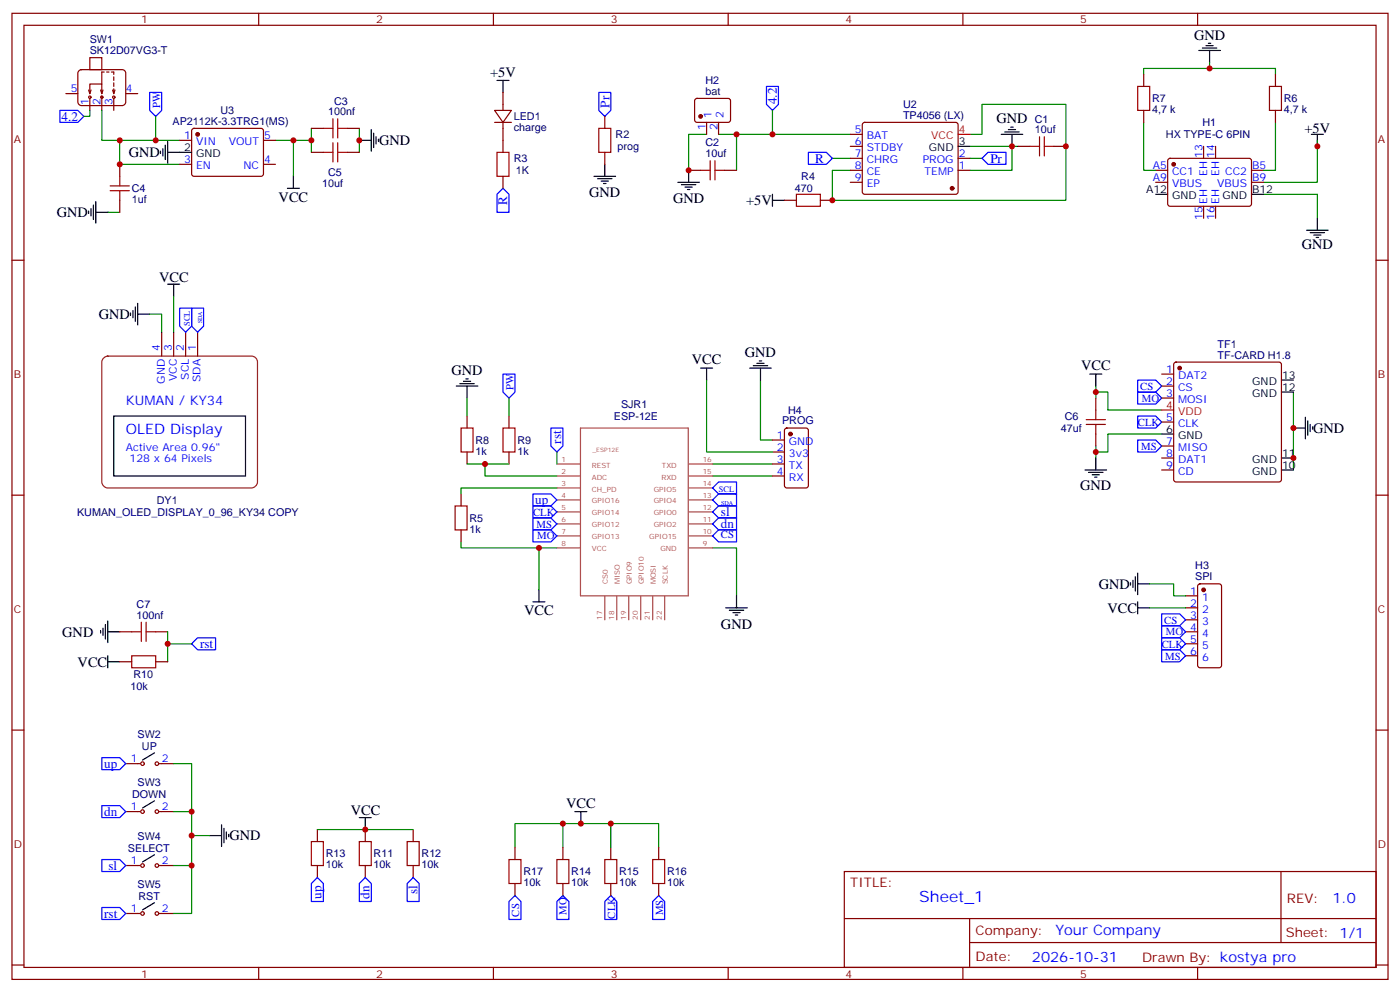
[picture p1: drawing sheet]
<svg xmlns="http://www.w3.org/2000/svg" width="412mm" height="292mm" viewBox="0 0 412 292" stroke-linecap="round" stroke-linejoin="round" font-family="sans-serif">
<g fill="none" stroke="#870000" stroke-width=".35">
<path d="M3.5 3.9h405.4v284.4h-405.4zM7.1 7.4h398.2v277.3h-398.2zM26.5 17h3.5v3.5h-3.5zM76.2 3.9v3.5M145.3 3.9v3.5M214.5 3.9v3.5M283.6 3.9v3.5M352.8 3.9v3.5M19.4 27.6h3.5M23.2 20.9l.8-.4h12l.6 .2 .4 .9v8.4l-.2 .6-.8 .5h-12l-.6-.3-.5-.8v-8.4zM26.1 26.5l.4 1.1M26.5 27.6v-2.9h3.5v2.9"/>
<path d="M26.5 29v3.5M26.8 26.5l-.3 1.1M29.6 26.5l.4 1.1M30 28.3v4.2M30.3 26.5l-.3 1.1M30.7 21.2h-.7v3.5M31.4 21.2h.7M32.8 21.2h.7v.7M33.2 26.5l.3 1.1M33.5 22.6v1.1M33.5 24.4v1M33.5 26.1v1.5"/>
<path d="M33.5 29v3.5M33.9 26.5l-.4 1.1M37 27.6h3.6M56.7 38l.4-.2h20.1l.4 .7-.1 13-.6 .4-20-.1-.5-.6v-12.7zM91.7 37.8h3.5M102.3 37.8h3.5M145.7 32.5h4.9l-2.4 3.5zM145.7 36h4.9M148.2 27.2v5.3M148.2 36v8.8M178.2 34.3v3.5M204.8 29.2l.5-.2h9.5l.4 .7-.1 5.9-.6 .4h-9.5l-.4-.7v-5.6z"/>
<path d="M208.1 36v3.5M211.7 36v3.5M250.5 39.5h3.5M254.2 36.2l.5-.2h26.8l.5 .2 .2 .5v20.1l-.7 .4-27.1-.1-.4-.6v-19.8zM336.9 21.9v3.5M336.9 32.5v3.5M375.7 21.9v3.5M375.7 32.5v3.5M35.3 48.4v3.5M35.3 58.9v3.6M52.9 41.3h3.5M52.9 48.4h3.5"/>
<path d="M77.6 41.3h3.5M77.6 48.4h3.5M91.7 44.8h3.5M102.3 44.8h3.5M148.2 51.9v3.5M178.2 44.8v3.6M202.8 50.1h3.6M213.4 50.1h3.6M231.1 58.9h3.5M241.7 58.9h3.5M250.5 53.7h3.5M250.5 50.1h3.5"/>
<path d="M250.5 46.6h3.5M250.5 43.1h3.5M282.2 50.1h3.6M282.2 46.6h3.6M299.9 43.1h3.5M310.4 43.1h3.6M340.4 53.7h3.6M340.4 50.1h3.6M344.2 46.8l.5-.2 23.5 .1 .5 .6-.1 13-.7 .4-23.5-.1-.4-.6v-12.7zM354.5 43.1v3.5M358.1 43.1v3.5M368.7 53.7h3.5"/>
<path d="M368.7 50.1h3.5M3.5 76.6h3.6M354.5 60.7v3.5M358.1 60.7v3.5M405.3 76.6h3.6M47.6 97.8v7M51.2 97.8v7M54.7 97.8v7M58.2 97.8v7M322.8 117.2v3.5M342.2 117.2h3.5M342.2 113.6h3.5"/>
<path d="M342.2 110.1h3.5M346 106.8l.4-.2h30.4l.5 .2 .2 .5v33.8l-.3 .5-.4 .3h-30.4l-.5-.3-.2-.5v-33.8zM137.6 122.4v3.6M137.6 133v3.6M149.9 122.4v3.6M149.9 133v3.6M227.5 129.5h3.6M227.5 133h3.6M227.5 136.6h3.6M231.3 126.2l.5-.2h5.6l.7 .4v16.5l-.4 .7h-5.9l-.7-.4v-16.5zM322.8 127.7v3.6M342.2 138.3h3.5"/>
<path d="M342.2 134.8h3.5M342.2 131.3h3.5M342.2 124.2h3.5M3.5 145.7h3.6M135.8 145.4v3.5M135.8 156v3.5M227.5 140.1h3.6M405.3 145.7h3.6M349.2 175.4h3.6M349.2 178.9h3.6M353 172l.5-.2h5.6l.7 .5v23.5l-.4 .7h-5.9l-.7-.4v-23.6zM35.3 185.9h3.5"/>
<path d="M35.3 194.8h3.5M45.9 185.9h3.5M45.9 194.8h3.5M349.2 185.9h3.6M349.2 182.4h3.6M349.2 189.5h3.6M349.2 193h3.6M3.5 214.9h3.6M405.3 214.9h3.6M37 224.8h4.3M37 238.9h4.3M46.9 224.8h4.3"/>
<path d="M46.9 238.9h4.3M37 254.7h4.3M46.9 254.7h4.3M93.5 244.2v3.5M93.5 254.7v3.6M107.6 244.2v3.5M107.6 254.7v3.6M121.7 244.2v3.5M121.7 254.7v3.6M151.7 249.4v3.6M165.8 249.4v3.6M179.9 249.4v3.6"/>
<path d="M194 249.4v3.6M248.7 256.5h156.6v28.2h-156.6zM377.3 256.5v20.9M37 268.9h4.3M46.9 268.9h4.3M151.7 260v3.6M165.8 260v3.6M179.9 260v3.6M194 260v3.6M248.7 270.4h156.5M285.6 277.4h119.6M285.6 270.4v14.1"/>
<path d="M3.5 284h3.6M76.2 284.7v3.6M145.3 284.7v3.6M214.5 284.7v3.6M283.6 284.7v3.6M352.8 284.7v3.6M405.3 284h3.6"/>
<circle cx="26.5" cy="28.6" r=".35"/>
<circle cx="30" cy="28.6" r=".35"/>
<circle cx="33.5" cy="28.6" r=".35"/>
<circle cx="42" cy="224.8" r=".53"/>
<circle cx="42" cy="238.9" r=".53"/>
<circle cx="46.2" cy="224.8" r=".53"/>
<circle cx="46.2" cy="238.9" r=".53"/>
<circle cx="42" cy="254.7" r=".53"/>
<circle cx="46.2" cy="254.7" r=".53"/>
<circle cx="42" cy="268.9" r=".53"/>
<circle cx="46.2" cy="268.9" r=".53"/>
</g>
<g fill="none" stroke="#008700" stroke-width=".35">
<path d="M356.3 18.4v1.7h-19.4v1.8M26.5 32.5v1.8h-1.8M30 32.5v8.8h5.3M45.9 34.3v7M91.7 37.8v7M105.8 37.8v7M208.1 39.5h-5.3v10.6M211.7 39.5h5.3v10.6M217 39.5h33.5M227.5 32.5v7M285.8 39.5h3.5v-8.8h24.7v28.2h-68.8v-8.8h5.3M336.9 36v14.1h3.5"/>
<path d="M356.3 20.1h19.4v1.8M375.7 36v14.1h-3.5M52.9 41.3h-17.6v7.1h17.6M81.1 41.3h10.6M86.4 41.3v10.6M245.2 46.6h5.3M285.8 43.1h14.1M285.8 46.6h3.5M298.1 43.1v7h-12.3M372.2 57.2h15.9v7M388.1 41.3v12.4h-15.9M31.7 62.5h3.6"/>
<path d="M44.1 92.5h3.5v5.3M51.2 87.2v10.6M137.6 117.2v5.2M149.9 117.2v5.2M208.1 111.9v21.1h19.4M224 111.9v17.6h3.5M322.8 115.4h3.5v5.3h15.9M322.8 113.6v3.6M381 115.4v22.9M137.6 136.6h12.3M142.9 136.6v3.5h21.1M164 133v3.6"/>
<path d="M209.9 136.6h17.6M322.8 133v1.8M342.2 127.7h-15.9v5.3h-3.5v-1.7M135.8 159.5v1.8h22.9M164 143.6h-28.2v1.8M209.9 140.1h17.6M164 161.3h-5.3v12.3M209.9 161.3h7.1v14.1M338.7 171.8h7v3.6h3.5M338.7 178.9h10.5M49.4 185.9v8.9M49.4 189.5h7"/>
<path d="M51.2 224.8h5.2v44.1h-5.2M51.2 238.9h5.2M51.2 254.7h5.2M56.4 245.9h5.3M93.5 244.2h28.2M151.7 249.4v-7h42.3v7M165.8 242.4v7M179.9 242.4v7"/>
</g>
<g fill="none" stroke="#000" stroke-width=".35">
<path d="M353.1 14.9h6.4M354.2 14.1h4.2M355.2 13.4h2.2M356 12.7h.7M356.3 14.9v3.5M109.4 38.1v6.4M110.1 39.2v4.2M146.4 23.7h3.5M148.2 23.7v3.5M294.9 39.5h6.4M296 38.8h4.2M297 38.1h2.2"/>
<path d="M297.7 37.4h.7M298.1 39.5v3.6M386.3 39.5h3.5M388.1 39.5v3.6M28.2 59.3v6.4M47.3 44.5v.7M48 43.8v2.1M48.7 42.7v4.3M49.4 44.8h7M49.4 41.7v6.3M84.7 55.4h3.5M86.4 51.9v3.5"/>
<path d="M105.8 41.3h3.6M110.8 40.3v2.1M111.5 41v.7M175 51.9h6.3M176 52.6h4.3M177.1 53.3h2.1M177.8 54h.7M178.2 48.4v3.5M199.7 53.7h6.3M200.7 54.4h4.3M201.8 55.1h2.1M202.5 55.8h.7"/>
<path d="M202.8 50.1v3.6M227.5 58.9h3.6M227.5 57.2v3.5M282.2 43.1h3.6M340.4 57.2h3.6M368.7 57.2h3.5M26.1 62.1v.7M26.8 61.4v2.1M27.5 60.4v4.2M28.2 62.5h3.5M384.9 67.8h6.3M385.9 68.5h4.3"/>
<path d="M387 69.2h2.1M387.7 69.9h.7M388.1 64.2v3.6M38.5 92.1v.7M39.2 91.4v2.1M39.9 90.3v4.3M40.6 92.5h3.5M40.6 89.3v6.3M49.4 83.6h3.5M51.2 83.6v3.6M134.4 113.6h6.4M135.5 112.9h4.2"/>
<path d="M136.5 112.2h2.1M137.2 111.5h.7M137.6 113.6v3.6M206.4 108.3h3.5M208.1 108.3v3.6M220.8 108.3h6.4M221.9 107.6h4.2M223 106.9h2.1M223.7 106.2h.7M224 108.3v3.6M321 110.1h3.6M322.8 110.1v3.5"/>
<path d="M377.5 111.9h3.5M377.5 115.4h3.5M33.5 122.4h38.8v17.7h-38.8zM319.6 138.3h6.4M320.7 139h4.2M321.7 139.7h2.1M322.8 134.8v3.5M342.2 127.7h3.5M377.5 138.3h3.5M377.5 134.8h3.5M381 126h3.5M384.5 122.8v6.4"/>
<path d="M385.2 123.9v4.2M385.9 124.9v2.1M386.6 125.6v.7M322.4 140.4h.7M157 177.1h3.5M158.7 173.6v3.5M213.8 178.9h6.3M214.8 179.6h4.3M217 175.4v3.5M333 171.5v.7M333.7 170.8v2.1M334.4 169.7v4.3"/>
<path d="M335.1 178.9h3.6M335.1 171.8h3.6M335.1 168.7v6.3M335.1 177.1v3.6M29.6 185.6v.7M30.3 184.9v2.1M31 183.8v4.3M31.7 185.9h3.6M31.7 182.8v6.3M31.7 193v3.5M31.7 194.8h3.6M215.9 180.3h2.1"/>
<path d="M216.6 181h.7M45.5 221.6l-3.5 2.1M45.5 235.7l-3.5 2.1M169.3 238.9h3.6M171.1 238.9v3.5M45.5 251.6l-3.5 2.1M61.7 245.9h3.6M65.3 242.7v6.4M66 243.8v4.2M66.7 244.9v2.1M67.4 245.6v.7M105.8 240.6h3.6"/>
<path d="M107.6 240.6v3.6M45.5 265.7l-3.5 2.1"/>
</g>
<g fill="none" stroke="#00f" stroke-width=".35">
<path d="M17.6 32.5h5.3l1.8 1.8-1.8 1.7h-5.3zM44.1 27.2h3.5v5.3l-1.7 1.8-1.8-1.8zM176.4 27.2h3.5v5.3l-1.7 1.8-1.8-1.8zM225.8 25.4h3.5v5.3l-1.8 1.8-1.7-1.8zM148.2 55.4l1.7 1.8v5.3h-3.5v-5.3zM238.1 44.8h5.3l1.8 1.8-1.8 1.8h-5.3zM289.3 46.6l1.7-1.8h5.3v3.6h-5.3zM52.9 90.7h3.5v5.3l-1.7 1.8-1.8-1.8zM56.4 90.7h3.6v5.3l-1.8 1.8-1.8-1.8zM148.2 110.1h3.5v5.3l-1.8 1.8-1.7-1.8zM335.1 115.4h5.3l1.8 1.8-1.8 1.7h-5.3zM335.1 111.9h5.3l1.8 1.7-1.8 1.8h-5.3z"/>
<path d="M162.3 126h3.5v5.3l-1.8 1.7-1.7-1.7zM335.1 129.5h5.3l1.8 1.8-1.8 1.7h-5.3zM335.1 122.4h5.3l1.8 1.8-1.8 1.8h-5.3zM157 148.9h5.3l1.7 1.8-1.7 1.7h-5.3zM157 152.4h5.3l1.7 1.8-1.7 1.8h-5.3zM157 156h5.3l1.7 1.7-1.7 1.8h-5.3zM157 145.4h5.3l1.7 1.7-1.7 1.8h-5.3zM209.9 143.6l1.8-1.7h5.3v3.5h-5.3zM209.9 147.1l1.8-1.7h5.3v3.5h-5.3zM209.9 157.7l1.8-1.7h5.3v3.5h-5.3zM209.9 150.7l1.8-1.8h5.3v3.5h-5.3zM209.9 154.2l1.8-1.8h5.3v3.6h-5.3z"/>
<path d="M58.2 187.7h5.3v3.5h-5.3l-1.8-1.7zM342.2 180.7h5.3l1.7 1.7-1.7 1.8h-5.3zM342.2 184.2h5.3l1.7 1.7-1.7 1.8h-5.3zM342.2 187.7h5.3l1.7 1.8-1.7 1.7h-5.3zM342.2 191.2h5.3l1.7 1.8-1.7 1.8h-5.3zM30 223h5.3l1.7 1.8-1.7 1.7h-5.3zM30 237.1h5.3l1.7 1.8-1.7 1.7h-5.3zM30 253h5.3l1.7 1.7-1.7 1.8h-5.3zM93.5 258.3l1.7 1.7v5.3h-3.5v-5.3zM107.6 258.3l1.8 1.7v5.3h-3.6v-5.3zM121.7 258.3l1.8 1.7v5.3h-3.6v-5.3zM30 267.1h5.3l1.7 1.8-1.7 1.7h-5.3z"/>
<path d="M151.7 263.6l1.8 1.7v5.3h-3.6v-5.3zM165.8 263.6l1.8 1.7v5.3h-3.6v-5.3zM179.9 263.6l1.8 1.7v5.3h-3.5v-5.3zM194 263.6l1.8 1.7v5.3h-3.5v-5.3z"/>
</g>
<g fill="#870000" stroke="#870000" stroke-width=".35">
<circle cx="206.4" cy="34.3" r=".53"/>
<circle cx="345.7" cy="48.4" r=".53"/>
<circle cx="280.5" cy="55.4" r=".53"/>
<circle cx="58.2" cy="39.5" r=".53"/>
<circle cx="232.8" cy="127.7" r=".53"/>
<circle cx="347.5" cy="108.3" r=".53"/>
<circle cx="354.5" cy="173.6" r=".53"/>
</g>
<path d="M282.2 39.5h3.6M342.2 120.7h3.5" fill="none" stroke="#f00" stroke-width=".35"/>
<g fill="none" stroke="#a10000" stroke-width=".35">
<path d="M95.2 37.8h2.9M98.1 35v5.6M99.5 35v5.6M99.5 37.8h2.8M176.4 37.8h3.5v7h-3.5zM335.1 25.4h3.6v7.1h-3.6zM373.9 25.4h3.6v7.1h-3.6zM32.5 54.7h5.6M32.5 56.1h5.6M35.3 51.9v2.8M35.3 56.1v2.8M95.2 44.8h2.9"/>
<path d="M98.1 42v5.7M99.5 44.8h2.8M99.5 42v5.7M146.4 44.8h3.5v7.1h-3.5zM206.4 50.1h2.8M209.2 47.3v5.7M210.6 50.1h2.8M210.6 47.3v5.7M234.6 57.2h7.1v3.5h-7.1zM303.4 43.1h2.8M306.2 40.3v5.6M307.6 43.1h2.8"/>
<path d="M307.6 40.3v5.6M135.8 126h3.5v7h-3.5zM148.2 126h3.5v7h-3.5zM320 124.9h5.6M320 123.5h5.6M322.8 120.7v2.8M322.8 124.9v2.8M134.1 148.9h3.5v7.1h-3.5zM38.8 193h7.1v3.5h-7.1zM38.8 185.9h2.8M41.6 183.1v5.7M43 185.9h2.9"/>
<path d="M43 183.1v5.7M91.7 247.7h3.5v7h-3.5zM105.8 247.7h3.6v7h-3.6zM119.9 247.7h3.6v7h-3.6zM149.9 253h3.6v7h-3.6zM164 253h3.6v7h-3.6zM178.2 253h3.5v7h-3.5zM192.3 253h3.5v7h-3.5z"/>
</g>
<g fill="none" stroke="#a64a4a" stroke-width=".35">
<path d="M164 136.6h7M171 126h31.7v49.4h-31.7zM203 136.6h6.9M164 140.1h7M164 143.6h7M164 150.7h7M164 154.2h7M164 147.1h7M164 157.7h7M203 140.1h6.9M203 143.6h6.9M203 150.7h6.9"/>
<path d="M203 154.2h6.9M203 147.1h6.9M203 157.7h6.9M164 161.3h7M178.2 175.5v6.9M181.7 175.5v6.9M185.2 175.5v6.9M188.7 175.5v6.9M192.3 175.5v6.9M195.8 175.5v6.9M203 161.3h6.9"/>
</g>
<path d="M30.6 105.3l1.1-.5h42.4a1.76 1.76 0 0 1 1.7 1.8v35.3a1.89 1.89 0 0 1-1.7 1.7h-42.4a1.89 1.89 0 0 1-1.7-1.7v-35.3z" fill="none" stroke="#8c2424" stroke-width=".35"/>
<g fill="#c00">
<circle cx="86.4" cy="41.3" r=".88"/>
<circle cx="105.8" cy="41.3" r=".88"/>
<circle cx="91.7" cy="41.3" r=".88"/>
<circle cx="35.3" cy="48.4" r=".88"/>
<circle cx="227.5" cy="39.5" r=".88"/>
<circle cx="217" cy="39.5" r=".88"/>
<circle cx="202.8" cy="50.1" r=".88"/>
<circle cx="314" cy="43.1" r=".88"/>
<circle cx="298.1" cy="43.1" r=".88"/>
<circle cx="388.1" cy="43.1" r=".88"/>
<circle cx="356.3" cy="20.1" r=".88"/>
<circle cx="158.8" cy="161.3" r=".88"/>
<circle cx="142.9" cy="136.6" r=".88"/>
<circle cx="45.9" cy="41.3" r=".88"/>
<circle cx="381" cy="126" r=".88"/>
<circle cx="381" cy="134.8" r=".88"/>
<circle cx="322.8" cy="133" r=".88"/>
<circle cx="322.8" cy="115.4" r=".88"/>
<circle cx="35.3" cy="41.3" r=".88"/>
<circle cx="56.4" cy="245.9" r=".88"/>
<circle cx="56.4" cy="238.9" r=".88"/>
<circle cx="56.4" cy="254.7" r=".88"/>
<circle cx="49.4" cy="189.5" r=".88"/>
<circle cx="107.6" cy="244.2" r=".88"/>
<circle cx="245.2" cy="58.9" r=".88"/>
<circle cx="171.1" cy="242.4" r=".88"/>
<circle cx="165.8" cy="242.4" r=".88"/>
<circle cx="179.9" cy="242.4" r=".88"/>
</g>
<text font-size="4.6" fill="#00f" x="270.8" y="265.5">Sheet_1</text>
<g font-size="4.2">
<text x="351.7" y="11.7">GND</text>
<text x="144.4" y="22.6">+5V</text>
<text x="293.5" y="36.3">GND</text>
<text x="384.3" y="39.2">+5V</text>
<text x="37.9" y="46.2">GND</text>
<text x="111.7" y="42.8">GND</text>
<text x="82.1" y="59.4">VCC</text>
<text x="173.6" y="57.9">GND</text>
<text x="198.3" y="59.7">GND</text>
<text x="16.8" y="63.9">GND</text>
<text x="219.8" y="60.4">+5V</text>
<text x="383.5" y="73.4">GND</text>
<text x="46.9" y="82.9">VCC</text>
<text x="29.1" y="93.9">GND</text>
<text x="203.8" y="107.2">VCC</text>
<text x="219.4" y="105.1">GND</text>
<text x="133" y="110.4">GND</text>
<text x="318.4" y="109">VCC</text>
<text x="386.8" y="127.4">GND</text>
<text x="318.2" y="144.4">GND</text>
<text x="323.7" y="173.2">GND</text>
<text x="154.4" y="181">VCC</text>
<text x="212.4" y="185">GND</text>
<text x="326.3" y="180.3">VCC</text>
<text x="18.3" y="187.4">GND</text>
<text x="22.9" y="196.2">VCC</text>
<text x="103.4" y="239.9">VCC</text>
<text x="166.7" y="237.7">VCC</text>
<text x="67.6" y="247.3">GND</text>
</g>
<g font-size="4.2" fill="#00f">
<text x="37" y="127.7">OLED Display</text>
<text x="392.5" y="265.8">1.0</text>
<text x="310.9" y="275.3">Your Company</text>
<text x="304" y="283.1">2026-10-31</text>
</g>
<g font-size="3.9" fill="#00f">
<text x="18.1" y="35.6">4.2</text>
<text x="179.5" y="31.7" transform="rotate(-90 179.5 31.7)">Pr</text>
<text x="228.8" y="30.6" transform="rotate(-90 228.8 30.6)">4.2</text>
<text x="240.1" y="47.8">R</text>
<text x="291.7" y="47.9">Pr</text>
<text x="149.4" y="60.2" transform="rotate(-90 149.4 60.2)">R</text>
<text x="37" y="119.2">KUMAN / KY34</text>
<text x="165.3" y="130.6" transform="rotate(-90 165.3 130.6)">rst</text>
<text x="157.7" y="148.4">up</text>
<text x="212.4" y="155.5">dn</text>
<text x="212.4" y="152">sl</text>
<text x="58.9" y="190.8">rst</text>
<text x="30.7" y="226">up</text>
<text x="30.7" y="240.1">dn</text>
<text x="32" y="256">sl</text>
<text x="123" y="263.2" transform="rotate(-90 123 263.2)">sl</text>
<text x="94.7" y="264.5" transform="rotate(-90 94.7 264.5)">up</text>
<text x="108.8" y="264.5" transform="rotate(-90 108.8 264.5)">dn</text>
<text x="30.7" y="270.1">rst</text>
</g>
<g font-size="3.9" fill="#800">
<text x="250.5" y="261.1">TITLE:</text>
<text x="379.1" y="265.8">REV:</text>
<text x="287.4" y="275.3">Company:</text>
<text x="378.7" y="275.9">Sheet: 1/1</text>
<text x="287.4" y="283">Date:</text>
<text x="336.4" y="283.1">Drawn By: kostya pro</text>
</g>
<g font-size="3.2" fill="#800">
<text x="41.6" y="6.9">1</text>
<text x="110.8" y="6.9">2</text>
<text x="179.9" y="6.9">3</text>
<text x="249.1" y="6.9">4</text>
<text x="318.2" y="6.9">5</text>
<text x="4.1" y="42">A</text>
<text x="405.9" y="42">A</text>
<text x="4.1" y="111.2">B</text>
<text x="405.9" y="111.2">B</text>
<text x="4.1" y="180.3">C</text>
<text x="405.9" y="180.3">C</text>
<text x="4.1" y="249.4">D</text>
<text x="405.9" y="249.4">D</text>
<text x="41.6" y="287.7">1</text>
<text x="110.8" y="287.7">2</text>
<text x="179.9" y="287.7">3</text>
<text x="249.1" y="287.7">4</text>
<text x="318.2" y="287.7">5</text>
</g>
<g font-size="3.2" fill="#000080">
<text x="26.4" y="15.9">SK12D07VG3-T</text>
<text x="26.4" y="12.7">SW1</text>
<text x="207.8" y="27.9">bat</text>
<text x="207.8" y="24.8">H2</text>
<text x="64.9" y="33.6">U3</text>
<text x="96.7" y="33.9">100nf</text>
<text x="98.4" y="30.8">C3</text>
<text x="151.3" y="35.4">LED1</text>
<text x="266" y="35">TP4056 (LX)</text>
<text x="266" y="31.8">U2</text>
<text x="339.4" y="33.3">4,7 k</text>
<text x="339.4" y="30.2">R7</text>
<text x="378.2" y="33.3">4,7 k</text>
<text x="378.2" y="30.2">R6</text>
<text x="50.8" y="36.7">AP2112K-3.3TRG1(MS)</text>
<text x="151.3" y="38.6">charge</text>
<text x="181.3" y="40.7">R2</text>
<text x="304.8" y="39.2">10uf</text>
<text x="304.8" y="36.1">C1</text>
<text x="343.4" y="40.7">HX TYPE-C 6PIN</text>
<text x="354.2" y="37.1">H1</text>
<text x="151.4" y="47.7">R3</text>
<text x="181.9" y="44.2">prog</text>
<text x="207.8" y="46.2">10uf</text>
<text x="207.8" y="43.1">C2</text>
<text x="96.7" y="51.9">C5</text>
<text x="151.9" y="51.3">1K</text>
<text x="236" y="53">R4</text>
<text x="38.8" y="59.7">1uf</text>
<text x="38.8" y="56.6">C4</text>
<text x="94.9" y="55.1">10uf</text>
<text x="234.1" y="56.5">470</text>
<text x="358.7" y="105.5">TF-CARD H1.8</text>
<text x="358.7" y="102.4">TF1</text>
<text x="180.8" y="123.6">ESP-12E</text>
<text x="182.9" y="120">SJR1</text>
<text x="230.4" y="124.9">PROG</text>
<text x="232.1" y="121.8">H4</text>
<text x="313.6" y="123.6">C6</text>
<text x="140.1" y="130.6">R8</text>
<text x="152.4" y="130.7">R9</text>
<text x="312.5" y="127.1">47uf</text>
<text x="140.1" y="133.8">1k</text>
<text x="152.4" y="133.8">1k</text>
<text x="46.2" y="148.3">DY1</text>
<text x="22.7" y="151.8">KUMAN_OLED_DISPLAY_0_96_KY34 COPY</text>
<text x="138.3" y="153.6">R5</text>
<text x="138.3" y="156.7">1k</text>
<text x="352.1" y="167.5">H3</text>
<text x="352.1" y="170.6">SPI</text>
<text x="40.2" y="178.9">C7</text>
<text x="40.2" y="182.1">100nf</text>
<text x="38.4" y="203">10k</text>
<text x="39.3" y="199.4">R10</text>
<text x="40.5" y="217.3">SW2</text>
<text x="41.8" y="220.7">UP</text>
<text x="40.5" y="231.4">SW3</text>
<text x="38.9" y="234.8">DOWN</text>
<text x="37.7" y="250.7">SELECT</text>
<text x="40.5" y="247.3">SW4</text>
<text x="96" y="255.5">10k</text>
<text x="96" y="252.3">R13</text>
<text x="110.1" y="255.5">10k</text>
<text x="110.1" y="252.3">R11</text>
<text x="124.2" y="255.5">10k</text>
<text x="124.2" y="252.3">R12</text>
<text x="154.2" y="257.6">R17</text>
<text x="168.3" y="257.6">R14</text>
<text x="182.4" y="257.6">R15</text>
<text x="196.5" y="257.6">R16</text>
<text x="40.5" y="261.4">SW5</text>
<text x="154.2" y="260.8">10k</text>
<text x="168.3" y="260.8">10k</text>
<text x="182.4" y="260.8">10k</text>
<text x="196.5" y="260.8">10k</text>
<text x="40.8" y="264.8">RST</text>
</g>
<g font-size="3.2" fill="#00f">
<text x="20.9" y="27.2">5</text>
<text x="37" y="27.2">4</text>
<text x="26.1" y="31" transform="rotate(-90 26.1 31)">1</text>
<text x="29.6" y="31" transform="rotate(-90 29.6 31)">2</text>
<text x="33.2" y="31" transform="rotate(-90 33.2 31)">3</text>
<text x="47.2" y="31.8" transform="rotate(-90 47.2 31.8)">PW</text>
<text x="209.5" y="34.7" transform="rotate(-90 209.5 34.7)">1</text>
<text x="213.1" y="34.7" transform="rotate(-90 213.1 34.7)">2</text>
<text x="54.3" y="41">1</text>
<text x="77.8" y="41">5</text>
<text x="207.8" y="38.2" transform="rotate(-90 207.8 38.2)">1</text>
<text x="211.3" y="38.2" transform="rotate(-90 211.3 38.2)">2</text>
<text x="251.8" y="39.2">5</text>
<text x="255.3" y="41">BAT</text>
<text x="57.7" y="42.7">VIN</text>
<text x="67.4" y="42.7">VOUT</text>
<text x="251.8" y="42.7">6</text>
<text x="251.8" y="46.2">7</text>
<text x="255.3" y="44.5">STDBY</text>
<text x="282.4" y="46.2">2</text>
<text x="354.2" y="46.6" transform="rotate(-90 354.2 46.6)">13</text>
<text x="357.7" y="46.6" transform="rotate(-90 357.7 46.6)">14</text>
<text x="54.3" y="48">3</text>
<text x="57.7" y="49.8">EN</text>
<text x="71.7" y="49.8">NC</text>
<text x="77.8" y="48">4</text>
<text x="251.8" y="49.8">8</text>
<text x="251.8" y="53.3">9</text>
<text x="255.3" y="48">CHRG</text>
<text x="255.3" y="51.5">CE</text>
<text x="271.8" y="48">PROG</text>
<text x="272.4" y="51.5">TEMP</text>
<text x="282.4" y="49.8">1</text>
<text x="339.6" y="53.3">A9</text>
<text x="339.6" y="49.8">A5</text>
<text x="345.3" y="51.5">CC1</text>
<text x="355.6" y="51.7" transform="rotate(-90 355.6 51.7)">EH</text>
<text x="359.1" y="51.7" transform="rotate(-90 359.1 51.7)">EH</text>
<text x="360.9" y="51.5">CC2</text>
<text x="368.8" y="53.3">B9</text>
<text x="368.8" y="49.8">B5</text>
<text x="255.3" y="55.1">EP</text>
<text x="345.3" y="55.1">VBUS</text>
<text x="358.5" y="55.1">VBUS</text>
<text x="354.2" y="64.7" transform="rotate(-90 354.2 64.7)">15</text>
<text x="355.6" y="60" transform="rotate(-90 355.6 60)">EH</text>
<text x="357.7" y="64.7" transform="rotate(-90 357.7 64.7)">16</text>
<text x="359.1" y="60" transform="rotate(-90 359.1 60)">EH</text>
<text x="47.1" y="103.2" transform="rotate(-90 47.1 103.2)">4</text>
<text x="50.6" y="103.2" transform="rotate(-90 50.6 103.2)">3</text>
<text x="54.2" y="103.2" transform="rotate(-90 54.2 103.2)">2</text>
<text x="57.7" y="103.2" transform="rotate(-90 57.7 103.2)">1</text>
<text x="48.5" y="112.9" transform="rotate(-90 48.5 112.9)">GND</text>
<text x="52" y="112.2" transform="rotate(-90 52 112.2)">VCC</text>
<text x="55.6" y="111.8" transform="rotate(-90 55.6 111.8)">SCL</text>
<text x="59.1" y="112.4" transform="rotate(-90 59.1 112.4)">SDA</text>
<text x="343.5" y="113.3">2</text>
<text x="343.5" y="109.7">1</text>
<text x="347" y="111.5">DAT2</text>
<text x="151.3" y="114.7" transform="rotate(-90 151.3 114.7)">PW</text>
<text x="335.9" y="114.9">CS</text>
<text x="336.4" y="118.2">MO</text>
<text x="343.5" y="116.8">3</text>
<text x="347" y="118.6">MOSI</text>
<text x="347" y="115">CS</text>
<text x="335.2" y="125.5">CLK</text>
<text x="343.5" y="123.9">5</text>
<text x="347" y="125.6">CLK</text>
<text x="228.9" y="129.2">1</text>
<text x="232.4" y="130.9">GND</text>
<text x="343.5" y="130.9">7</text>
<text x="37" y="132.8">Active Area 0.96&quot;</text>
<text x="38.2" y="136">128 x 64 Pixels</text>
<text x="228.9" y="132.7">2</text>
<text x="228.9" y="136.2">3</text>
<text x="232.4" y="134.4">3v3</text>
<text x="232.4" y="138">TX</text>
<text x="336.2" y="132.6">MS</text>
<text x="343.5" y="138">9</text>
<text x="343.5" y="134.4">8</text>
<text x="347" y="136.2">DAT1</text>
<text x="347" y="132.7">MISO</text>
<text x="228.9" y="139.7">4</text>
<text x="232.4" y="141.5">RX</text>
<text x="347" y="139.7">CD</text>
<text x="157" y="151.9">CLK</text>
<text x="158" y="155.5">MS</text>
<text x="158.2" y="158.7">MO</text>
<text x="212.4" y="158.5">CS</text>
<text x="350.6" y="175">1</text>
<text x="350.6" y="178.5">2</text>
<text x="354.1" y="176.8">1</text>
<text x="342.9" y="183.7">CS</text>
<text x="350.6" y="182.1">3</text>
<text x="350.6" y="185.6">4</text>
<text x="354.1" y="180.3">2</text>
<text x="354.1" y="183.8">3</text>
<text x="342.2" y="190.7">CLK</text>
<text x="343.4" y="187">MO</text>
<text x="350.6" y="189.1">5</text>
<text x="354.1" y="187.4">4</text>
<text x="354.1" y="190.9">5</text>
<text x="343.3" y="194.3">MS</text>
<text x="350.6" y="192.7">6</text>
<text x="354.1" y="194.4">6</text>
<text x="38.6" y="224.4">1</text>
<text x="47.6" y="224.4">2</text>
<text x="38.6" y="238.5">1</text>
<text x="47.6" y="238.5">2</text>
<text x="38.6" y="254.4">1</text>
<text x="47.6" y="254.4">2</text>
<text x="38.6" y="268.5">1</text>
<text x="47.6" y="268.5">2</text>
<text x="153" y="269.8" transform="rotate(-90 153 269.8)">CS</text>
<text x="166.8" y="269.2" transform="rotate(-90 166.8 269.2)">MO</text>
<text x="195.3" y="269.4" transform="rotate(-90 195.3 269.4)">MS</text>
<text x="181.2" y="270.4" transform="rotate(-90 181.2 270.4)">CLK</text>
</g>
<g font-size="3.2" fill="#f00">
<text x="274.3" y="41">VCC</text>
<text x="282.4" y="39.2">4</text>
<text x="343.5" y="120.3">4</text>
<text x="347" y="122.1">VDD</text>
</g>
<g font-size="3.2">
<text x="54.3" y="44.5">2</text>
<text x="57.7" y="46.2">GND</text>
<text x="273.6" y="44.5">GND</text>
<text x="282.4" y="42.7">3</text>
<text x="337.6" y="56.8">A12</text>
<text x="345.3" y="58.6">GND</text>
<text x="360.1" y="58.6">GND</text>
<text x="368.8" y="56.8">B12</text>
<text x="368.9" y="113.3">GND</text>
<text x="377.6" y="111.5">13</text>
<text x="368.9" y="116.8">GND</text>
<text x="377.6" y="115">12</text>
<text x="343.5" y="127.4">6</text>
<text x="347" y="129.2">GND</text>
<text x="368.9" y="136.2">GND</text>
<text x="377.6" y="134.4">11</text>
<text x="377.6" y="138">10</text>
<text x="368.9" y="139.7">GND</text>
</g>
<g font-size="2.5" fill="#00f">
<text x="56" y="95.9" transform="rotate(-90 56 95.9)">SCL</text>
<text x="211.7" y="144.9">SCL</text>
</g>
<g font-size="2.1" fill="#a54b4b">
<text x="165.4" y="135.9">1</text>
<text x="174.3" y="137.6">REST</text>
<text x="195" y="137.6">TXD</text>
<text x="207" y="135.9">16</text>
<text x="165.4" y="139.4">2</text>
<text x="165.4" y="142.9">3</text>
<text x="174.3" y="141.1">ADC</text>
<text x="194.8" y="141.1">RXD</text>
<text x="207" y="142.9">14</text>
<text x="207" y="139.4">15</text>
<text x="165.4" y="150">5</text>
<text x="165.4" y="146.4">4</text>
<text x="174.3" y="144.7">CH_PD</text>
<text x="174.3" y="148.2">GPIO16</text>
<text x="192.6" y="148.2">GPIO4</text>
<text x="192.6" y="144.7">GPIO5</text>
<text x="207" y="150">12</text>
<text x="207" y="146.4">13</text>
<text x="165.4" y="153.5">6</text>
<text x="174.3" y="155.2">GPIO12</text>
<text x="174.3" y="151.7">GPIO14</text>
<text x="192.6" y="151.7">GPIO0</text>
<text x="192.6" y="155.2">GPIO2</text>
<text x="207" y="153.5">11</text>
<text x="165.4" y="157">7</text>
<text x="165.4" y="160.6">8</text>
<text x="174.3" y="158.8">GPIO13</text>
<text x="191.2" y="158.8">GPIO15</text>
<text x="207" y="160.6">9</text>
<text x="207" y="157">10</text>
<text x="174.3" y="162.3">VCC</text>
<text x="194.5" y="162.3">GND</text>
<text x="179.1" y="172" transform="rotate(-90 179.1 172)">CS0</text>
<text x="182.6" y="172" transform="rotate(-90 182.6 172)">MISO</text>
<text x="186.1" y="172" transform="rotate(-90 186.1 172)">GPIO9</text>
<text x="189.7" y="172" transform="rotate(-90 189.7 172)">GPIO10</text>
<text x="193.2" y="172" transform="rotate(-90 193.2 172)">MOSI</text>
<text x="196.7" y="172" transform="rotate(-90 196.7 172)">SCLK</text>
<text x="177.3" y="182.3" transform="rotate(-90 177.3 182.3)">17</text>
<text x="180.9" y="182.3" transform="rotate(-90 180.9 182.3)">18</text>
<text x="184.4" y="182.3" transform="rotate(-90 184.4 182.3)">19</text>
<text x="187.9" y="182.3" transform="rotate(-90 187.9 182.3)">20</text>
<text x="191.5" y="182.3" transform="rotate(-90 191.5 182.3)">21</text>
<text x="195" y="182.3" transform="rotate(-90 195 182.3)">22</text>
</g>
<g font-size="1.8" fill="#00f">
<text x="59.6" y="95.2" transform="rotate(-90 59.6 95.2)">SDA</text>
<text x="212.5" y="148.5">SDA</text>
</g>
<text font-size="1.8" fill="#a54b4b" x="174.5" y="133">_ESP12E</text>
</svg>
